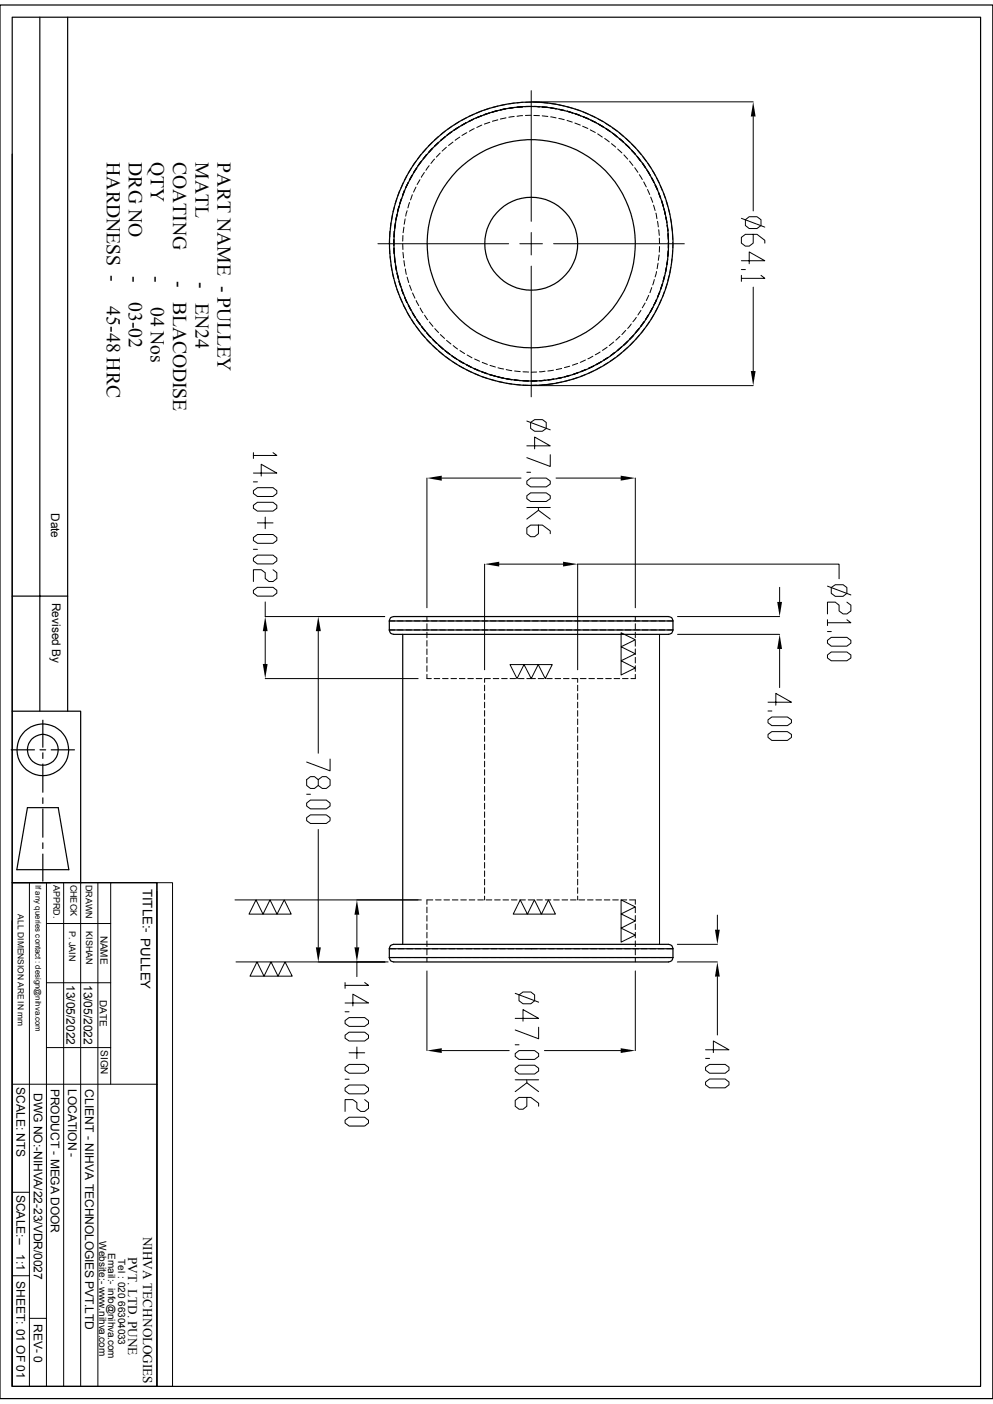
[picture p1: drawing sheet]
<svg xmlns="http://www.w3.org/2000/svg" width="210mm" height="297mm" viewBox="0 0 210 297" stroke-linecap="round" stroke-linejoin="round" font-family="sans-serif">
<g fill="none" stroke="#000" stroke-width=".25">
<path d="M0 1.1h210v294.8h-210zM2.6 3.6h204.8v289.7h-204.8zM8.4 3.6v146.9M14.3 3.6v146.9M2.6 32.6v117.9h14.5v36.2M2.6 126.1h11.7M82.3 133.3a.87 .87 0 0 0 1 .9h58.1a.87 .87 0 0 0 .9-.9M82.3 131.4a.87 .87 0 0 1 1-1h58.1a.87 .87 0 0 1 .9 1M82.3 131.4h60M82.3 133.3h60M82.3 131.4v1.9M85.2 134.2v65.6"/>
<path d="M142.3 131.4v1.9M2.4 158.6h4.9M2.6 150.5v36.2M8.5 158.6h1.2M9.1 152.4v5.7M9.1 159.3v1.1M10.8 158.6h4.9M5.8 170.9h6.5l2.3 13.1h-11zM9.1 161.6v6M9.1 168.8v1.2M9.1 171.2v5.9M9.1 178.3v1.2"/>
<path d="M2.6 186.7h30.6v106.6h-30.6zM2.6 194.8v98.5M9.1 180.7v5.7M82.3 202.6a.87 .87 0 0 0 1 .9h58.1a.87 .87 0 0 0 .9-.9M82.3 200.7a.87 .87 0 0 1 1-.9h58.1a.87 .87 0 0 1 .9 .9M82.3 202.6h60M82.3 200.7v1.9M82.3 200.7h60M142.3 200.7v1.9"/>
<circle cx="112.3" cy="51.6" r="29"/>
<circle cx="112.3" cy="51.6" r="30"/>
<circle cx="112.4" cy="51.6" r="9.8"/>
<circle cx="112.4" cy="51.6" r="22"/>
<circle cx="9.1" cy="158.6" r="5.5"/>
<circle cx="9.1" cy="158.6" r="3.3"/>
</g>
<g fill="none" stroke="#000" stroke-width=".21">
<path d="M112.4 19.2v27.6M85.3 38.7l-.5 1.1M86.1 37.1l-.6 1.1M86.3 38.7l-.5 1M86.6 38.1l.6-1.1-.6 1.1M87 35.6l-.6 1M88 34.1l-.7 1M88 39.6l-.5 1M88.1 35.5l-.6 1 .6-.9M88.8 38l-.6 1M89 32.7l-.7 1M89.1 34.1l-.7 1 .8-1"/>
<path d="M89.7 36.5l-.6 1M90.1 32.8l.2-.1-.8 .9zM90.2 31.4l-.8 .9M90.8 35.1l-.7 .9M91.4 31.3l-.8 .9M91.4 30.1l-.8 .8M91.5 31.4l-.8 .9M91.9 33.7l-.8 .9M92.8 28.9l-.9 .8M92.8 30.1l-.9 .8M93.1 32.4l-.8 .8M93.2 29.7l.9-.7-.9 .7"/>
<path d="M94.1 27.8l-.9 .7M94.4 31.2l-.9 .8M95.5 27.9l-.9 .7 .9-.7M95.5 26.7l-.9 .7M95.8 30.1l-.9 .7M96 27.5l1-.6-1 .7M97.1 25.8l-1 .6M97.2 29l-.9 .7M98.6 26l-1.1 .6 1.1-.6M98.6 24.9l-1 .6M98.7 28.1l-1 .6M99.1 25.7l1.1-.5-1.1 .5"/>
<path d="M100.2 24.2l-1.1 .4M100.3 27.2l-1 .6M101.8 24.5l-1.1 .4 1.1-.4M101.9 23.5l-1.1 .4M101.9 26.5l-1.1 .5M102.4 24.3l1.1-.4-1.1 .4M103.5 22.9l-1.1 .4M103.6 25.9l-1.2 .3M105.2 23.4l-1.1 .3M105.3 25.4l-1.2 .3M105.3 22.4l-1.2 .3M107 23l-1.2 .2 1.2-.2"/>
<path d="M107 24.9l-1.2 .3M107 22.1l-1.2 .2M107.6 22.9l1.2-.2-1.2 .2M108.8 24.6l-1.2 .2M108.8 21.8l-1.2 .2M110.5 24.5l-1.2 .1M110.5 21.6l-1.2 .2M110.5 22.6h-1.2M110.5 22.6l-1.2 .1M111.1 22.5h1.2l-1.2 .1M112.3 24.4h-1.2M112.3 21.6h-1.2"/>
<path d="M112.4 21.5h46.9M112.9 24.4l1.2 .1M112.9 21.6h1.2M114.1 22.6l-1.2-.1 1.2 .1M114.7 22.6l1.2 .1M114.7 24.5l1.2 .1M114.7 21.7l1.2 .1M116.5 24.7l1.1 .2M116.5 21.9l1.1 .2M117.6 23l-1.1-.2 1.1 .2M118.2 25.1l1.1 .2M118.2 22.2l1.1 .2"/>
<path d="M118.2 23.1l1.2 .3M119.9 25.5l1.1 .3M119.9 22.6l1.2 .3M120 23.5l1.1 .4-1.1-.4M121.6 26l1.1 .5M121.6 23.1l1.2 .4M121.7 24.1l1.1 .4M121.7 24l1.1 .5M123.2 26.7l1.1 .5M123.3 23.7l1.1 .4M123.4 24.7l1.1 .4-1.1-.4M124.8 27.5l1.1 .5"/>
<path d="M124.9 24.4l1.1 .5M125 25.4l1.1 .6-1.1-.6M126.4 28.3l1 .7M126.5 25.2l1.1 .5M127.6 26.8l-1-.6 1 .7M127.9 29.3l1 .7M128.1 26.1l1 .6M128.1 27.2l1 .7M129.3 30.4l.9 .7M129.5 27.1l1 .6M130.5 28.9l-.9-.7 .9 .8M130.6 31.5l.9 .8"/>
<path d="M131 29.3l.9 .8M131 28.1l.9 .8M132 32.8l.8 .9M132.3 30.5l.9 .8-.9-.8M132.3 29.3l.9 .8M133.1 34.1l.8 .9M133.6 31.8l.8 .8M133.6 30.5l.9 .8M133.6 31.7l.8 .9M134.2 35.5l.7 .9M134.7 33.1l.8 1M134.8 33.1l.7 .9"/>
<path d="M134.8 31.7l.8 1M135.2 37l.6 1M135.9 34.5l.6 1-.7-1M136 33.1l.7 1M136.1 38.5l.6 1M136.9 36l.6 1M137 34.5l.7 1.1M137.8 37.5l.5 1.1M138 36.1l.6 1M138.6 39.2l.5 1M138.6 39.1l.5 1.1M138.9 37.6l.5 1.1"/>
<path d="M139.6 39.2l.5 1.1M159.3 24.6v20M79.9 51.6h27.7M82.4 50.7v1.2M82.4 52.5v1.2M82.5 48.9l-.1 1.2M82.5 54.3l.1 1.1M82.7 56l.2 1.2M82.7 47.2l-.2 1.1M83 57.8l.3 1.1M83 45.4l-.2 1.2M83.3 50.7v1.2"/>
<path d="M83.4 53.7l-.1-1.2 .1 1.2M83.4 54.3l.1 1.2-.1-1.2M83.4 48.9l-.1 1.2M83.4 59.5l.4 1.1M83.4 43.7l-.3 1.1M83.6 47.1l-.2 1.2M83.6 56l.2 1.2M83.7 47.2l-.2 1.1M83.7 56l.2 1.2M83.7 46.5l.2-1.1-.2 1.2M83.9 42l-.3 1.1M83.9 57.8l.3 1.2"/>
<path d="M84 57.8l.3 1.2M84.1 44.8l.3-1.2-.3 1.2M84.4 59.6l.4 1.1M84.4 59.5l.4 1.2M84.5 40.3l-.4 1.1M84.9 42l-.4 1.1M85 42l-.4 1.1M85.1 41.4l.5-1.1-.5 1.1M85.2 51.6v1.2M85.2 53.4l.1 1.2M85.2 49.8v1.2M85.4 55.1l.2 1.2"/>
<path d="M85.4 48l-.1 1.2M85.7 46.3l-.2 1.2M85.7 56.9l.2 1.1M86.1 44.6l-.3 1.1M86.1 58.6l.3 1.2M86.6 42.8l-.3 1.2M87.2 41.2l-.4 1.1M109.9 51.6h2.5v2.3M112.4 56.3v27.6M112.4 49.2v2.4h2.3M117.1 51.6h27.6M136.9 40.1l.5 1"/>
<path d="M137.6 41.7l.4 1.1M138.2 43.4l.4 1.1M138.4 59.1l-.4 1.2M138.7 45.1l.2 1.2M138.9 57.4l-.3 1.2M139.1 46.8l.1 1.2M139.2 55.7l-.2 1.2M139.3 40.8l.4 1.1M139.3 48.6l.1 1.2M139.4 53.9l-.2 1.2M139.4 50.4l.1 1.2M139.5 52.2l-.1 1.1"/>
<path d="M139.9 42.5l.4 1.1-.3-1.1M140.3 40.9l.4 1.1M140.4 44.2l.3 1.1-.3-1.1M140.5 58.3l-.2 1.2M140.6 58.3l-.3 1.2M140.7 57.7l.2-1.1-.2 1.2M140.8 45.9l.2 1.2M140.8 45.9l.3 1.2M140.9 42.5l.3 1.1M141.1 47.7l.2 1.2M141.2 54.8l-.2 1.2M141.2 54.8l-.1 1.2"/>
<path d="M141.2 54.2l.2-1.2-.1 1.2M141.3 49.4l.1 1.3M141.4 51.3v1.2M141.4 44.2l.2 1.2M141.5 58.3l-.3 1.1M141.8 46l.2 1.1M141.9 56.6l-.3 1.1M142 47.7l.2 1.2M142.1 54.8l-.1 1.2M142.2 53v1.2M142.2 49.5l.1 1.2M142.3 51.3v1.2"/>
<path d="M156.8 55.2h5l-3.3-1.9v2.5M156.8 46.2l5 1.8M156.8 57h.8M156.8 58.3v1.2M157.6 46.5l.9-.7h1.6l.9 .7v1.2l-.9 .6h-1.6l-.9-.6zM159.3 49.6v1.8l-.8 .7h-.9l-.8-.7v-1.2l.8-.6h2.5l1.7 1.2v.6M161 58.3l.8 .6h-5M83.9 61.2l.5 1.1M84.6 62.9l.4 1M84.9 61.3l.4 1.1M85 61.3l.4 1.1M85.3 64.5l.6 1"/>
<path d="M86.1 64l-.5-1.1 .5 1.1M86.1 66l.6 1.1M86.4 64.6l.5 1M86.4 64.5l.5 1.1M86.6 60.3l.4 1.1M87 67.6l.7 1M87.2 66.1l.6 1M87.2 62l.6 1.1M88 63.6l.6 1M88 69l.7 1M88.1 67.6l.7 1M88.1 67.6l.8 1"/>
<path d="M88.9 65.2l.6 1M89.1 70.5l.8 .9M89.2 69.1l.7 .9-.7-.9M89.8 66.7l.7 .9M90.3 71.8l.8 .9M90.3 70.5l.8 .9zM90.8 68.1l.8 .9M91.5 73.1l.9 .8M91.5 71.8l.8 .8M91.5 71.8l.9 .8M91.9 69.5l.9 .9M92.8 74.3l.9 .8"/>
<path d="M92.8 73l.9 .8-.9-.7M93.1 70.8l.9 .8M94.2 75.4l.9 .7M94.4 72l1 .8M95.1 74.9l-1-.7 1 .7M95.6 75.3l1 .6zM95.6 76.5l1 .6M95.8 73.1l1 .7M97.1 76.3l1 .6M97.1 76.2l1 .7M97.1 77.4l1.1 .6M97.3 74.2l1 .6"/>
<path d="M98.6 77.1l1.1 .6-1.1-.5M98.7 78.2l1 .5M98.8 75.1l1 .6M100.2 78l1.1 .4M100.2 77.9l1.1 .5M100.3 79l1.1 .5M100.4 75.9l1 .5M101.9 78.7l1.1 .4M101.9 78.7l1.1 .3M101.9 79.7l1.1 .4M102 76.7l1.1 .4M103.5 79.3l1.2 .3"/>
<path d="M103.5 79.2l1.2 .3M103.6 77.3l1.2 .3M105.3 77.8l1.2 .3M106.5 80l-1.2-.2 1.2 .2M107.1 78.2l1.1 .2M108.8 78.5l1.2 .1M110.6 78.7h1.2M113.5 78.7h-1.1M115.3 78.5l-1.2 .2M117.1 78.3l-1.2 .2M118.8 77.9l-1.2 .3M120.5 77.5l-1.1 .3"/>
<path d="M120.6 79.4l-1.2 .4M122.2 76.9l-1.1 .4M122.2 79.8l-1.1 .4M122.3 78.8l-1.1 .4 1.1-.3M123.8 76.2l-1.1 .5M123.9 79.2l-1.1 .4M123.9 78.1l-1.1 .5M124 78.2l-1.1 .5M124.5 77.9l1.1-.5zM125.4 75.4l-1.1 .5M125.5 78.5l-1.1 .5M126.1 77.1l1-.5-1 .6"/>
<path d="M126.9 74.5l-1 .6M127 77.6l-1 .6M128.4 73.4l-1 .7M128.6 76.8l-1 .5M128.6 75.6l-1 .6 1.1-.6M129.8 72.3l-.9 .8M130 75.7l-.9 .7M130.1 74.5l-1 .8M130.6 74.2l.8-.8-.8 .8M131.1 71.2l-.8 .8M131.4 74.6l-.9 .8M132.3 69.9l-.8 .9"/>
<path d="M132.8 72.2l-.9 .8 .9-.8M132.8 73.5l-.9 .8M133.5 68.5l-.7 1M134 70.9l-.8 .9M134 72.2l-.8 .9M134.4 70.4l.8-.8-.8 .8M134.6 67.1l-.7 1M135.2 70.9l-.7 .9M135.6 65.7l-.7 .9M136.2 68.1l-.7 .9M136.2 68.1l-.7 1M136.3 69.5l-.7 .9"/>
<path d="M136.4 64.1l-.6 1M137.2 66.6l-.7 1M137.2 62.5l-.5 1.1M137.4 68l-.7 1M137.8 60.8l-.3 1.1M138 65l-.5 1.1 .6-1.1M138.3 66.5l-.6 1.1M138.8 63.4l-.5 1.1M138.9 63.4l-.6 1.1M139.1 62.9l.4-1.1-.4 1.1M139.1 65l-.5 1M139.9 63.4l-.5 1"/>
<path d="M140.1 60.1l-.4 1.1M140.5 61.7l-.4 1.1M141.1 60l-.4 1.1M159.3 60.7v17.8M53.6 95.8v1.2M57.7 95.8l.8 .6h-4.9M103.6 80.2l1.2 .4M105.3 80.7l1.2 .2M107 80.1l1.2 .2M107.1 80.1l1.1 .2M107.1 81.1l1.1 .1M108.8 80.4l1.2 .1"/>
<path d="M108.8 81.3l1.2 .1M110.6 80.5l1.2 .1h-1.2M110.6 81.5h1.2M111.4 94.3h5l-3.3-1.8v2.5M111.4 89.1l5 1.8M111.4 99.9h.8M112.2 89.4l.9-.6h1.6l.8 .6v1.2l-.8 .6h-1.6l-.9-.6zM112.4 80.6h1.1h-1.1M112.4 81.6h46.9M113.5 81.5h-1.1M115.3 81.4l-1.2 .1M115.3 80.5l-1.2 .1"/>
<path d="M115.3 80.4l-1.2 .1M116.4 96.2v2.5l-5-1.9M117.1 81.2l-1.2 .1M117.1 80.2l-1.2 .2 1.2-.2M117.7 80.1l1.1-.2-1.1 .2M118.8 80.8l-1.2 .2M120.5 80.4l-1.1 .3M53.6 100.1h4.9l-3.3-1.9v2.5M53.6 101.9h.8M53.6 116.2h.8M53.6 103.8l.8-.6h3.3l.8 .6v.6l-.8 .6h-3.3l-.8-.6zM53.6 106.9l.8-.6h3.3l.8 .6v.6l-.8 .6h-3.3l-.8-.6z"/>
<path d="M53.6 113.7l.8-.6h3.3l.8 .6v.6l-.8 .6h-3.3l-.8-.6zM53.6 118.1l.8-.7h3.3l.8 .7v.6l-.8 .6h-3.3l-.8-.6zM54.4 110.6h3.3M56.1 109.4v2.4M90.3 101.1v27.5M93.4 101.1h16.8M102.5 119.3v22.4M105.6 119.3h13.5M111.4 107.4h5M111.4 101.8l.8-.7h3.3l.9 .7v.6l-.9 .6h-3.3l-.8-.6zM111.4 104.9l.8-.6h3.3l.9 .6v.6l-.9 .6h-3.3l-.8-.6zM113.9 111.1v1.8l-.8 .6h-.9l-.8-.6v-1.2l.8-.6h2.5l1.7 1.2v.6"/>
<path d="M113.9 107.4v.5l2.5 1.9M113.9 107.9l-2.5 1.9M117.6 101.1h13.7M134.4 101.1v27.5M53.6 124.9l.8-.7h3.3l.8 .7v.6l-.8 .6h-3.3l-.8-.6zM56.1 127.3v3.1h25.3M56.1 133.5v7M57.7 120.5l.8 .7v1.2l-.8 .6h-.8l-.8-.6v-1.2l-.9-.7h-1.6v2.5M67.3 133.5v25.8M82.3 133.3h1.2M82.3 131.4h1.2M84.1 133.3h1.2"/>
<path d="M84.1 131.4h1.2M85.9 133.3h1.1M85.9 131.4h1.1M87.6 133.3h1.2M87.6 131.4h1.2M89.4 133.3h1.2M89.4 131.4h1.2M90.3 130.4v1M90.3 132v1.1M90.3 133.7v1.2M90.3 135.5v1.2M90.3 137.3v1.2"/>
<path d="M90.3 139.1v1.2M91.2 133.3h1.2M91.2 131.4h1.2M93 133.3h1.2M93 131.4h1.2M94.8 133.3h1.2M94.8 131.4h1.2M96.6 133.3h1.1M96.6 131.4h1.1M98.3 133.3h1.2M98.3 131.4h1.2M100.1 133.3h1.2"/>
<path d="M100.1 131.4h1.2M101.9 133.3h1.2M101.9 131.4h1.2M103.7 133.3h1.2M103.7 131.4h1.2M105.5 133.3h1.2M105.5 131.4h1.2M107.3 133.3h1.2M107.3 131.4h1.2M109.1 133.3h1.1M109.1 131.4h1.1M110.8 133.3h1.2"/>
<path d="M110.8 131.4h1.2M112.6 133.3h1.2M112.6 131.4h1.2M114.4 133.3h1.2M114.4 131.4h1.2M116.2 133.3h1.2M116.2 131.4h1.2M118 133.3h1.2M118 131.4h1.2M119.8 133.3h1.1M119.8 131.4h1.1M121.5 133.3h1.2"/>
<path d="M121.5 131.4h1.2M123.3 133.3h1.2M123.3 131.4h1.2M125.1 133.3h1.2M125.1 131.4h1.2M126.9 133.3h1.2M126.9 131.4h1.2M128.7 133.3h1.2M128.7 131.4h1.2M130.5 133.3h1.2M130.5 131.4h1.2M131.4 136.8l3 1.5-3 1.5z"/>
<path d="M131.4 139.8l3 1.5-3 1.5zM131.4 133.9l3 1.4-3 1.5zM132.2 133.3h1.2M132.2 131.4h1.2M134 133.3h1.3M134 131.4h1.3M134.4 130.4v1M134.4 132v1.1M134.4 133.7v1.2M134.4 135.5v1.2M134.4 137.3v1.2M134.4 139.1v1.2"/>
<path d="M135.8 133.3h1.2M135.8 131.4h1.2M137.6 133.3h1.2M137.6 131.4h1.2M139.4 133.3h1.2M139.4 131.4h1.2M139.5 134.2v65.6M141.2 131.4h1.1M141.2 133.3h1.1M143.3 130.4h21.6M143.3 134.2h21.6M164.9 124.2v3.1"/>
<path d="M164.9 137.3v8.2M175 124l5 1.9M175 131.1v1.2M175 133.6h.8M175 135.5l.8-.7h3.3l.9 .7v.6l-.9 .6h-3.3l-.8-.6zM175 138.6l.8-.7h3.3l.9 .7v.6l-.9 .6h-3.3l-.8-.6zM175.8 124.3l.9-.6h1.6l.8 .6v1.2l-.8 .7h-1.6l-.9-.7zM177.5 122.4v-3.1h-55.3v22.4M179.1 131.1l.9 .6h-5M179.1 127.4l.9 .6v1.2l-.9 .7h-.8l-.8-.7v-1.2l-.8-.6h-1.7v2.5M56.1 143.6h32.3M90.3 140.8v1.2"/>
<path d="M90.3 142.7v.9h.9M91.8 143.6h1.2M93.6 143.6h1.2M95.4 143.6h1.2M97.2 143.6h1.1M98.9 143.6h1.2M100.7 143.6h1.2M102.5 143.6v.8M102.5 144.9v1.2M102.5 146.7v1.3M102.5 148.5v1.2M102.5 150.3v1.2"/>
<path d="M102.5 152.1v1.2M102.5 153.9v1.2M102.5 155.7v1.1M102.5 157.4v1.2M102.5 159.3v1.1M102.5 143.6h1.2M104.3 143.6h1.2M106.1 143.6h1.2M107.9 143.6h1.2M107.9 140.6h2.9l-1.5 3zM109.6 143.6h1.2M110.8 140.6h3l-1.4 3z"/>
<path d="M113.2 143.6h-1.8M113.8 140.6h3l-1.5 3zM113.8 143.6h1.2M115.6 143.6h1.2M117.4 143.6h1.2M119.2 143.6h1.2M120.9 143.6h1.2M122.2 143.6v.8M122.2 144.9v1.2M122.2 146.7v1.3M122.2 148.5v1.2M122.2 150.3v1.2"/>
<path d="M122.2 152.1v1.2M122.2 153.9v1.2M122.2 155.7v1.1M122.2 157.4v1.2M122.2 159.3v1.1M122.7 143.6h1.3M124.5 143.6h1.2M126.3 143.6h1.2M128.1 143.6h1.2M129.9 143.6h1.2M131.7 143.6h1.1M134.4 142.7v.9h-1"/>
<path d="M134.4 140.8v1.2M162.4 148.5h5l-3.3-1.8v2.5M162.4 150.4h.8M162.4 152.3l.8-.6h3.3l.9 .6v.6l-.9 .6h-3.3l-.8-.6zM162.4 155.4l.8-.6h3.3l.9 .6v.6l-.9 .6h-3.3l-.8-.6zM64.9 169.9l.8-.7h3.3l.8 .7v.6l-.8 .6h-3.3l-.8-.6zM64.9 173l.8-.6h3.3l.8 .6v.6l-.8 .6h-3.3l-.8-.6zM64.9 168h.8M67.3 175.5v24.9M67.3 164.9l.9-.6h.8l.8 .6v1.3l-.8 .6h-.8l-.9-.6v-1.3l-.8-.6h-.8l-.8 .6v1.3l.8 .6h.8l.8-.6M69.8 160.6v2.5l-4.9-1.9M102.5 161v1.2"/>
<path d="M102.5 162.8v1.2M102.5 164.6v1.2M102.5 166.4v1.2M102.5 168.1v1.2M102.5 169.9v1.3M102.5 171.7v1.2M102.5 173.5v1.2M102.5 175.3v1.2M102.5 177.1v1.2M102.5 178.9v1.1M122.2 161v1.2M122.2 162.8v1.2"/>
<path d="M122.2 164.6v1.2M122.2 166.4v1.2M122.2 168.1v1.2M122.2 169.9v1.3M122.2 171.7v1.2M122.2 173.5v1.2M122.2 175.3v1.2M122.2 177.1v1.2M122.2 178.9v1.1M2.6 186.7h30.6M6.2 186.7v106.6M9.8 195.4h13.6"/>
<path d="M9.8 186.7v106.6M13.5 186.7v106.6M17.1 186.7v106.6M20.7 186.7v106.6M23.4 186.7v42.7M33.2 186.7h3.3v106.6h-3.3zM33.2 188.6v104.7M49.7 190.4h39.4M54.1 190.4l1.5 3h-2.9zM57.1 190.4l1.5 3h-3zM60.1 190.4l1.5 3h-3zM75.5 193.5v6.9"/>
<path d="M90.3 191.9v1.2M90.3 193.7v1.2M90.3 195.5v1.1M90.3 197.2v1.2M90.3 199.1v1.1M91.5 190.4h-1.2v.9M92.1 190.4h1.2M93.9 190.4h1.2M95.7 190.4h1.2M97.5 190.4h1.1M99.2 190.4h1.2M101 190.4h1.2"/>
<path d="M102.5 189.6v.8M102.5 180.6v1.3M102.5 182.5v1.1M102.5 184.2v1.2M102.5 186v1.2M102.5 187.8v1.2M102.8 190.4h1.2M104.6 190.4h1.2M106.4 190.4h1.2M108.2 190.4h1.1M109.9 190.4h1.2M110 190.4l1.5 3h-3z"/>
<path d="M111.7 190.4h1.2M113 190.4l1.5 3h-3zM113.5 190.4h1.2M115.3 190.4h1.2M116 190.4l1.5 3h-3zM117.1 190.4h1.2M118.9 190.4h1.2M120.7 190.4h1.1M122.2 180.6v1.3M122.2 182.5v1.1M122.2 184.2v1.2M122.2 186v1.2"/>
<path d="M122.2 187.8v1.2M122.2 189.6v.8M122.4 190.4h1.3M124.2 190.4h1.2M126 190.4h1.2M127.8 190.4h1.2M129.6 190.4h1.2M131.4 190.4h1.1M131.4 193.3l3 1.5-3 1.5zM131.4 196.3l3 1.5-3 1.5zM131.4 190.4l3 1.5-3 1.4zM133.1 190.4h1.3v.9"/>
<path d="M134.4 191.9v1.2M134.4 193.7v1.2M134.4 195.5v1.1M134.4 197.2v1.2M134.4 199.1v1.1M143.3 199.8h8.4M151.7 193.6v3.1M9.8 207.9h13.6M49.9 203.5h32.2M54.4 203.5l1.4 3h-2.9zM57.3 203.5l1.5 3h-3zM60.3 203.5l1.5 3h-3z"/>
<path d="M73 212.2h4.9l-3.3-1.9v2.5M73 207.9v1.2M73 214h.8M73 215.9l.8-.6h3.3l.8 .6v.6l-.8 .6h-3.3l-.8-.6zM73 219l.8-.6h3.3l.8 .6v.6l-.8 .6h-3.3l-.8-.6zM75.5 203.5v3.1M77.1 207.9l.8 .5h-4.9M82.3 202.6h1.2M82.3 200.7h1.4M84.1 202.6h1.2M84.2 200.7h1.2M85.9 202.6h1.1"/>
<path d="M86 200.7h1.2M87.6 202.6h1.2M87.8 200.7h1.2M89.4 202.6h1.2M89.6 200.7h1.2M90.3 200.8v1.2M90.3 202.6v.9M90.3 205.4v16.8M91.2 202.6h1.2M91.4 200.7h1.2M93 202.6h1.2M93.2 200.7h1.2"/>
<path d="M94.8 202.6h1.2M95 200.7h1.1M96.6 202.6h1.1M96.7 200.7h1.2M98.3 202.6h1.2M98.6 200.7h1.1M100.1 202.6h1.2M100.3 200.7h1.2M101.9 202.6h1.2M102.1 200.7h1.2M103.7 202.6h1.2M103.9 200.7h1.2"/>
<path d="M105.5 202.6h1.2M105.7 200.7h1.1M107.3 202.6h1.2M107.4 200.7h1.2M109 215.4h4.9l-3.3-1.8v2.4M109 210.1l4.9 1.9M109.1 202.6h1.1M109.2 200.7h1.2M109.8 210.5l.8-.7h1.7l.8 .7v1.2l-.8 .6h-1.7l-.8-.6zM110.8 202.6h1.2M112.6 202.6h1.2M113.6 200.7h-2.6"/>
<path d="M113.9 217.3v2.5l-4.9-1.9M114.2 200.7h1.2M114.4 202.6h1.2M116 200.7h1.2M116.2 202.6h1.2M117.8 200.7h1.2M118 202.6h1.2M119.6 200.7h1.2M119.8 202.6h1.1M121.4 200.7h1.2M121.5 202.6h1.2M123.1 200.7h1.2"/>
<path d="M123.3 202.6h1.2M124.9 200.7h1.3M125.1 202.6h1.2M126.7 200.7h1.2M126.9 202.6h1.2M128.5 200.7h1.2M128.7 202.6h1.2M130.3 200.7h1.2M130.5 202.6h1.2M132.1 200.7h1.2M132.2 202.6h1.2M133.9 200.7h1.1"/>
<path d="M134 202.6h1.3M134.4 200.8v1.2M134.4 202.6v.9M134.4 205.4v16.8M135.6 200.7h1.2M135.8 202.6h1.2M137.5 200.7h1.1M137.6 202.6h1.2M139.2 200.7h1.2M139.4 202.6h1.2M141 200.7h1.3M141.2 202.6h1.1"/>
<path d="M143.3 203.5h8.4M151.7 206.6v12.3M2.6 229.4h30.6M9.8 221.6h13.6M73 228.3h.8M73 225.8l.8-.6h3.3l.8 .6v.6l-.8 .6h-3.3l-.8-.6zM73 230.2l.8-.7h3.3l.8 .7v.6l-.8 .6h-3.3l-.8-.6zM73 237l.8-.7h3.3l.8 .7v.6l-.8 .6h-3.3l-.8-.6zM73.8 222.7h3.3M75.5 221.5v2.4M77.1 232.6l.8 .7v1.2l-.8 .6h-.8l-.8-.6v-1.2l-.9-.7h-1.6v2.5M93.4 222.2h14.3"/>
<path d="M109 221h.8M109 228.4h4.9M109 222.9l.8-.6h3.3l.8 .6v.6l-.8 .6h-3.3l-.8-.6zM109 226l.8-.7h3.3l.8 .7v.6l-.8 .6h-3.3l-.8-.6zM111.4 228.4v.7l2.5 1.8M111.4 229.1l-2.4 1.8M111.4 232.2v1.8l-.8 .7h-.8l-.8-.7v-1.2l.8-.6h2.5l1.6 1.2v.6M115.1 222.2h16.2M149.2 222.1h5l-3.3-1.9v2.5M149.2 223.9h.9M149.2 225.8l.9-.6h3.3l.8 .6v.6l-.8 .6h-3.3l-.9-.6zM149.2 228.9l.9-.6h3.3l.8 .6v.6l-.8 .6h-3.3l-.9-.6z"/>
<path d="M2.6 252.2h3.6M2.6 269.9h3.6M6.2 278.9h3.6"/>
</g>
<g fill="#000">
<path d="M159.3 21.5l.5 3.1h-1zM158.8 78.5h1l-.5 3.1zM90.3 101.1l3.1-.5v1.1zM102.5 119.3l3.1-.5v1zM119.1 118.8l3.1 .5-3.1 .5zM131.3 100.6l3.1 .5-3.1 .6zM56.1 130.4l.5 3.1h-1zM67.3 130.4l.6 3.1h-1.1zM164.4 127.3h1l-.5 3.1zM164.9 134.2l.5 3.1h-1zM55.6 140.5h1l-.5 3.1zM75.5 190.4l.5 3.1h-1z"/>
<path d="M151.2 196.7h1l-.5 3.1zM66.8 200.4h1.1l-.6 3.1zM75 200.4h1l-.5 3.1zM151.7 203.5l.5 3.1h-1zM90.3 222.2l3.1-.5v1.1zM131.3 221.7l3.1 .5-3.1 .6z"/>
</g>
<g font-size="4.1">
<text x="22.6" y="34.3" transform="rotate(90 22.6 34.3)">HARDNESS -</text>
<text x="27.3" y="34.3" transform="rotate(90 27.3 34.3)">DRG NO</text>
<text x="31.9" y="34.2" transform="rotate(90 31.9 34.2)">QTY</text>
<text x="36.6" y="34.2" transform="rotate(90 36.6 34.2)">COATING</text>
<text x="41.3" y="34.3" transform="rotate(90 41.3 34.3)">MATL</text>
<text x="46" y="34.3" transform="rotate(90 46 34.3)">PART NAME - PULLEY</text>
<text x="27.3" y="58.4" transform="rotate(90 27.3 58.4)">-</text>
<text x="31.9" y="58.3" transform="rotate(90 31.9 58.3)">-</text>
<text x="36.6" y="59.3" transform="rotate(90 36.6 59.3)">-</text>
<text x="41.3" y="59.7" transform="rotate(90 41.3 59.7)">-</text>
<text x="22.6" y="64.8" transform="rotate(90 22.6 64.8)">45-48 HRC</text>
<text x="27.3" y="63.9" transform="rotate(90 27.3 63.9)">03-02</text>
<text x="31.9" y="64.9" transform="rotate(90 31.9 64.9)">04 Nos</text>
<text x="36.6" y="63.9" transform="rotate(90 36.6 63.9)">BLACODISE</text>
<text x="41.3" y="64.1" transform="rotate(90 41.3 64.1)">EN24</text>
</g>
<g font-size="2.8">
<text x="30.2" y="188" transform="rotate(90 30.2 188)">TITLE:- PULLEY</text>
<text x="30.3" y="261.6" transform="rotate(90 30.3 261.6)">NIHVA TECHNOLOGIES</text>
<text x="27.1" y="265.9" transform="rotate(90 27.1 265.9)">PVT. LTD. PUNE</text>
</g>
<g font-size="2.5">
<text x="10.8" y="108.5" transform="rotate(90 10.8 108.5)">Date</text>
<text x="11" y="127.5" transform="rotate(90 11 127.5)">Revised By</text>
<text x="14.1" y="208.4" transform="rotate(90 14.1 208.4)">13/05/2022</text>
<text x="17.7" y="208.3" transform="rotate(90 17.7 208.3)">13/05/2022</text>
<text x="3.5" y="230" transform="rotate(90 3.5 230)">SCALE: NTS</text>
<text x="7.2" y="231.2" transform="rotate(90 7.2 231.2)">DWG NO:-NIHVA/22-23/VDR/0027</text>
<text x="10.8" y="230.3" transform="rotate(90 10.8 230.3)">PRODUCT - MEGA DOOR</text>
<text x="14.4" y="230.3" transform="rotate(90 14.4 230.3)">LOCATION -</text>
<text x="18" y="230.4" transform="rotate(90 18 230.4)">CLIENT - NIHVA TECHNOLOGIES PVT.LTD</text>
<text x="3.5" y="252.7" transform="rotate(90 3.5 252.7)">SCALE:--</text>
<text x="3.5" y="265.3" transform="rotate(90 3.5 265.3)">1:1</text>
<text x="3.5" y="271" transform="rotate(90 3.5 271)">SHEET: 01 OF 01</text>
<text x="7.2" y="280" transform="rotate(90 7.2 280)">REV- 0</text>
</g>
<g font-size="2.1">
<text x="21.3" y="197.9" transform="rotate(90 21.3 197.9)">NAME</text>
<text x="21.1" y="211.5" transform="rotate(90 21.1 211.5)">DATE</text>
<text x="21.3" y="222.1" transform="rotate(90 21.3 222.1)">SIGN</text>
<text x="21" y="262.6" transform="rotate(90 21 262.6)">Website:- www.nihva.com</text>
<text x="22.9" y="265" transform="rotate(90 22.9 265)">Email:- info@nihva.com</text>
<text x="25" y="266.3" transform="rotate(90 25 266.3)">Tel : 020 66304033</text>
</g>
<g font-size="1.9">
<text x="11.3" y="187.2" transform="rotate(90 11.3 187.2)">APPRD.</text>
<text x="14.9" y="187.1" transform="rotate(90 14.9 187.1)">CHECK</text>
<text x="18.1" y="187.2" transform="rotate(90 18.1 187.2)">DRAWN</text>
<text x="14.6" y="196.9" transform="rotate(90 14.6 196.9)">P. JAIN</text>
<text x="18.2" y="197" transform="rotate(90 18.2 197)">KISHAN</text>
</g>
<text font-size="1.8" x="3.8" y="193.4" transform="rotate(90 3.8 193.4)">ALL DIMENSION ARE IN mm</text>
<text font-size="1.7" x="7.5" y="187.2" transform="rotate(90 7.5 187.2)">If any queries contact : design@nihva.com</text>
</svg>
